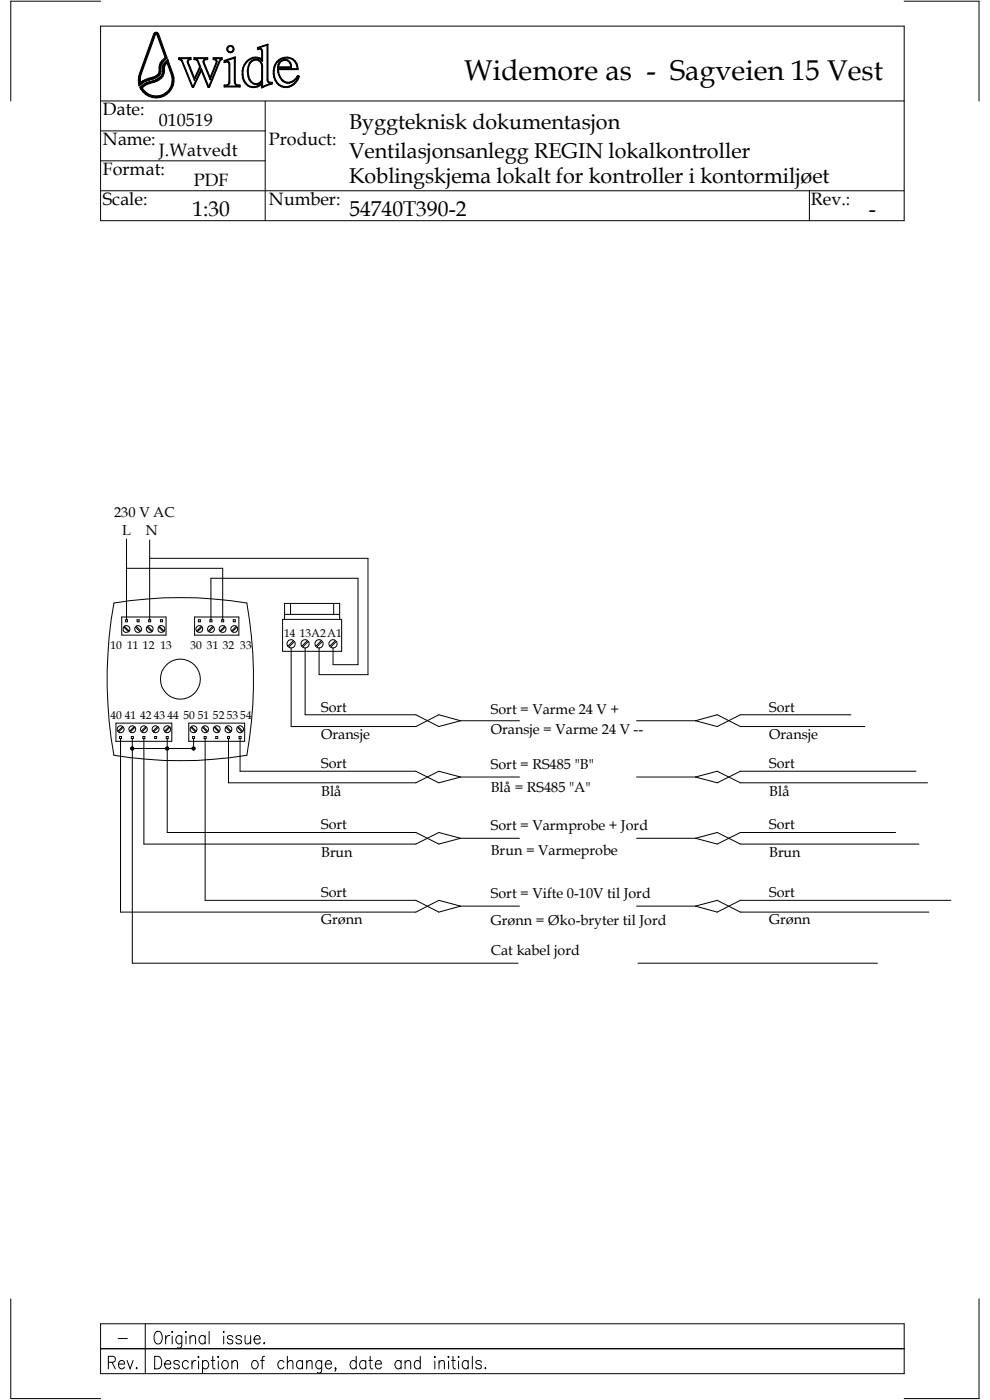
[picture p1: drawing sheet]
<svg xmlns="http://www.w3.org/2000/svg" width="210mm" height="297mm" viewBox="0 0 210 297" stroke-linecap="round" stroke-linejoin="round" font-family="sans-serif">
<g fill="none" stroke="#000" stroke-width=".21">
<path d="M21.3 5.5h170.5v41.3h-170.5zM21.3 .3h-19v21.1M191.8 .3h15.9v21.1M21.3 21.4h170.5M21.3 27.8h35M21.3 34.1h35M56.3 21.4v25.4M21.3 40.5h170.5M171.7 40.5v6.3M26.8 114.3v17.2M31.7 114.6v16.9M31.7 118.4h46.4v24.7h-10.4v-5.6"/>
<path d="M24.2 127.9a87.5 87.5 0 0 1 28.2 0 92.9 92.9 0 0 1 0 32.3 87.5 87.5 0 0 1-28.2 0 90.2 90.2 0 0 1 0-32.3zM25.8 130.9h9.4v3.8h-9.4zM26.2 133l1.1 1a.72 .72 0 0 1-1 0 .72 .72 0 0 1-.1-1zM26.4 132.8a.76 .76 0 0 1 .9 .1 .76 .76 0 0 1 .1 1zM26.6 131.5h.5v.4h-.5zM26.8 120.6h20.4v10.9M28.7 133l1 1a.72 .72 0 0 1-.9 0 .72 .72 0 0 1-.1-1zM28.9 132.8a.75 .75 0 0 1 .9 .1 .75 .75 0 0 1 .1 1zM29.1 131.5h.4v.4h-.4zM31.2 133l1 1a.74 .74 0 0 1-1 0 .74 .74 0 0 1 0-1zM31.3 132.8a.74 .74 0 0 1 1 .1 .74 .74 0 0 1 0 1zM31.5 131.5h.5v.4h-.5z"/>
<path d="M33.7 133l1 1a.72 .72 0 0 1-1 0 .72 .72 0 0 1 0-1zM33.8 132.8a.76 .76 0 0 1 1 .1 .76 .76 0 0 1 0 1zM34 131.5h.5v.4h-.5zM41.3 130.9h9.4v3.8h-9.4zM41.8 132.9l.6-.2 .3 .1-1 1.1-.1-.7zM42.1 131.5h.4v.4h-.4zM42.9 133a.72 .72 0 0 1-.1 1 .72 .72 0 0 1-.9 0zM44.2 132.9l.7-.2 .3 .1-1 1.1-.2-.3zM44.5 131.5h.5v.4h-.5zM44.7 131.5v-8.8h31.2v18.3h-5.2v-3.5M45.3 133a.72 .72 0 0 1 0 1 .72 .72 0 0 1-1 0zM46.7 132.9l.6-.2 .4 .1-1 1.1-.2-.3z"/>
<path d="M46.8 134l1-1a.74 .74 0 0 1 0 1 .74 .74 0 0 1-1 0zM47 131.5h.5v.4h-.5zM49.2 132.9l.6-.2 .3 .1-1 1.1-.1-.7zM49.5 131.5h.4v.4h-.4zM50.3 133a.72 .72 0 0 1-.1 1 .72 .72 0 0 1-.9 0zM59.9 131.4h12.6v6.8h-12.6zM60.4 131.4v-3.4h11.7v3.4M60.4 130.3h11.7M61.3 135.8l.7-.1 .3 .2-1.3 1.2a.88 .88 0 0 1 .3-1.3zM61.6 128v2.3M61.8 137.5v16.6h26.4l4.9-2.5 4.6 1.3M62.5 136.1a.88 .88 0 0 1-.1 1.1 .88 .88 0 0 1-1.1 .1z"/>
<path d="M64.2 135.8l.7-.1 .3 .2-1.2 1.2a.88 .88 0 0 1 .2-1.3zM64.7 137.5v14.1h23.5l4.9 2.5 4.6-1.2M65.4 136.1a.88 .88 0 0 1 0 1.1 .88 .88 0 0 1-1.2 .1zM67.2 135.8l.7-.1 .3 .2-1.2 1.2a.88 .88 0 0 1 .2-1.3zM68.4 136.1a.88 .88 0 0 1-.1 1.1 .88 .88 0 0 1-1.1 .1zM70.2 135.8l.7-.1 .3 .2-1.3 1.2a.85 .85 0 0 1 .3-1.3zM70.8 128v2.3M71.4 136.1a.88 .88 0 0 1-.1 1.1 .88 .88 0 0 1-1.2 .1zM24.6 153.4h11.8v3.9h-11.8zM25.1 154.2l.6-.2 .3 .1-1 1.1-.2-.4zM25.4 156.3h.4v.4h-.4zM25.6 156.7v36.8h62.6l4.9-2.5 4.6 1.2"/>
<path d="M26.2 154.3a.74 .74 0 0 1-.1 .9 .74 .74 0 0 1-1 .1zM27.6 154.2l.6-.2 .3 .1-1 1.1-.2-.7zM27.9 156.3h.4v.4h-.4zM28.1 156.7v47.6h81.8M28.7 154.3a.75 .75 0 0 1-.1 .9 .75 .75 0 0 1-1 .1zM30 154.2l.6-.2 .3 .1-1 1.1-.1-.4zM30.3 156.3h.4v.4h-.4zM30.5 156.7v22.4h57.7l4.9-2.5 4.6 1.2M31.1 154.3a.75 .75 0 0 1-.1 .9 .75 .75 0 0 1-.9 .1zM32.5 154.2l.6-.2 .3 .1-1 1.1-.1-.4zM32.8 156.3h.4v.4h-.4zM33.6 154.3a.76 .76 0 0 1-.1 .9 .76 .76 0 0 1-.9 .1z"/>
<path d="M35 154.2l.6-.2 .3 .1-1 1.1-.1-.7zM35.3 156.3h.4v.4h-.4zM35.5 156.7v19.9h52.7l4.9 2.5 4.6-1.3M36.1 154.3a.75 .75 0 0 1-.1 .9 .75 .75 0 0 1-.9 .1zM40 153.4h11.9v3.9h-11.9zM40.5 154.3l1 1a.74 .74 0 0 1-1-.1 .74 .74 0 0 1 0-.9zM40.6 154.1a.74 .74 0 0 1 1 .1 .74 .74 0 0 1 .1 1zM40.9 156.3h.4v.4h-.4zM41.1 156.7v2.1h-13M42.9 154.3l1 1a.75 .75 0 0 1-.9-.1 .75 .75 0 0 1-.1-.9zM43.1 154.1a.72 .72 0 0 1 .9 .1 .72 .72 0 0 1 .1 1zM43.3 156.3h.4v.4h-.4z"/>
<path d="M43.5 156.7v34.3h44.7l4.9 2.5 4.6-1.3M45.4 154.3l1 1a.76 .76 0 0 1-.9-.1 .76 .76 0 0 1-.1-.9zM45.6 154.1a.72 .72 0 0 1 .9 .1 .72 .72 0 0 1 .1 1zM45.8 156.3h.4v.4h-.4zM47.9 154.3l1 1a.74 .74 0 0 1-1-.1 .74 .74 0 0 1 0-.9zM48 154.1a.74 .74 0 0 1 1 .1 .74 .74 0 0 1 .1 1zM48.3 156.3h.4v.4h-.4zM48.5 156.7v9.4h39.7l4.9-2.5 4.6 1.2M50.3 154.3l1.1 1a.75 .75 0 0 1-1-.1 .75 .75 0 0 1-.1-.9zM50.5 154.1a.72 .72 0 0 1 1 .1 .72 .72 0 0 1 0 1zM50.7 156.3h.4v.4h-.4zM50.9 156.7v6.9h37.3l4.9 2.5 4.6-1.3"/>
<path d="M97.7 152.9h12.5M135 152.9h12.5M147.5 152.9l4.6-1.3 5 2.5h26.4M180.5 151.6h-23.4l-5 2.5-4.6-1.2M97.7 164.8h12.5M97.7 177.8h12.5M135 164.8h12.5M135 177.8h12.5M147.5 164.8l4.6-1.2 5 2.5h39.7M147.5 177.8l4.6-1.2 5 2.5h37.8M190 176.6h-32.9l-5 2.5-4.6-1.3M194.3 163.6h-37.2l-5 2.5-4.6-1.3"/>
<path d="M97.7 192.2h12.5M135 192.2h12.5M147.5 192.2l4.6-1.2 5 2.5h40M201.7 191h-44.6l-5 2.5-4.6-1.3M135.3 204.3h50.8M2.3 275.5v21.2h19M207.7 275.5v21.2h-15.9M21.3 280.8h170.5v10.6h-170.5zM21.3 286.1h170.5M23 289h1a.65 .65 0 0 0 .5-.6 .65 .65 0 0 0-.5-.7h-1v2.7M23.7 289l.8 1.4M25.1 284h1.9"/>
<path d="M25.1 289.4h1.3a.62 .62 0 0 0-.4-.8 .62 .62 0 0 0-.8 .4 .83 .83 0 0 0 0 1 .83 .83 0 0 0 1 .3l.2-.3M27 288.6l.6 1.8 .6-1.8M28.9 290.3l.1-.1 .1 .1-.1 .1zM30.8 280.8v10.6M32.8 287.7h.7a1.52 1.52 0 0 1 0 2.7h-.7zM33.1 282.6a.88 .88 0 0 1 .9 0 .88 .88 0 0 1 .4 .9 1.18 1.18 0 0 1-1.1 1.6 1.73 1.73 0 0 1-.2-2.5zM34.9 289.4h1.3v-.3a.61 .61 0 0 0-.5-.5 .61 .61 0 0 0-.6 .4 .78 .78 0 0 0 0 1.2 .78 .78 0 0 0 1.1-.2M35.1 283.3v1.8M36 283.3a.78 .78 0 0 0-.9 .8M36.5 282.4l.2 .2-.2 .1zM36.5 283.5v1.6M38.1 289a.64 .64 0 0 0-.6-.4 .64 .64 0 0 0-.6 .4l.3 .4 .7 .2 .2 .4a.64 .64 0 0 1-.6 .4 .64 .64 0 0 1-.6-.4"/>
<path d="M38.6 283.7a.61 .61 0 0 0-.6-.4 .61 .61 0 0 0-.6 .4 .82 .82 0 0 0 0 1 .82 .82 0 0 0 1 .3l.2-.3M38.6 283.3l-.1 2.4a.55 .55 0 0 1-.9 .2M39.3 282.6l.2-.2v.2v.1zM39.5 283.5v1.6M40 289a.64 .64 0 0 0-.6-.4 .64 .64 0 0 0-.6 .4 .83 .83 0 0 0 0 1 .83 .83 0 0 0 1 .3l.2-.3M40.3 283.8l.6-.5 .5 .2 .1 1.6M40.3 283.3v1.8M40.7 288.6v1.8M41.6 288.6a.77 .77 0 0 0-.9 .8M42 287.9l.1-.2 .1 .2-.1 .1zM42.1 288.8v1.6M43 288.6v2.7"/>
<path d="M43 289a.64 .64 0 0 1 .6-.4 .64 .64 0 0 1 .6 .4 .78 .78 0 0 1-.1 1.2 .78 .78 0 0 1-1.1-.2M43.5 283.3v1.8M43.5 283.7a.64 .64 0 0 0-.6-.4 .64 .64 0 0 0-.6 .4 .78 .78 0 0 0 .1 1.2 .78 .78 0 0 0 1.1-.2M44.4 282.4v2.7M44.8 288.6h.8M45.1 287.7v2.2l.1 .4 .4 .1M46.2 287.9l.1-.2 .1 .2-.1 .1zM46.3 288.8v1.6M47.4 288.8a.86 .86 0 0 1 1 .4 .86 .86 0 0 1-.3 1.1 .86 .86 0 0 1-1-.4 .86 .86 0 0 1 .3-1.1zM47.5 282.4l.1 .2-.1 .1zM47.5 283.5v1.6M49.2 289.1l.5-.5 .5 .2 .2 1.6"/>
<path d="M49.2 288.6v1.8M49.4 283.7a.64 .64 0 0 0-.6-.4 .64 .64 0 0 0-.6 .4 1.28 1.28 0 0 0 1.1 .7l.1 .3a.64 .64 0 0 1-.6 .4 .64 .64 0 0 1-.6-.4M51.2 283.7a.64 .64 0 0 0-.6-.4 .64 .64 0 0 0-.6 .4 1.27 1.27 0 0 0 1.1 .7l.1 .3a.64 .64 0 0 1-.6 .4 .64 .64 0 0 1-.6-.4M52 283.3l.1 1.7 .5 .1 .6-.5M53.2 283.3v1.8M53.7 288.8a.87 .87 0 0 1 1.1 .5 .87 .87 0 0 1-.6 1.1 .91 .91 0 0 1-.9-.6 .91 .91 0 0 1 .4-1zM53.9 284.1h1.3v-.3a.61 .61 0 0 0-.5-.5 .61 .61 0 0 0-.7 .4 .78 .78 0 0 0 .1 1.2 .78 .78 0 0 0 1.1-.2M55.3 288.6h.7M55.9 285l.1-.1 .1 .1-.1 .1zM56.1 287.7l-.4 .2-.1 .3v2.2M60.2 289a.64 .64 0 0 0-.6-.4 .64 .64 0 0 0-.5 .4 .78 .78 0 0 0 0 1.2 .78 .78 0 0 0 1.1-.2M61 289.1l.5-.5 .6 .2v1.6"/>
<path d="M61 287.7v2.7M64.2 288.6v1.8M64.2 289a.64 .64 0 0 0-.6-.4 .64 .64 0 0 0-.6 .4 .83 .83 0 0 0 0 1 .83 .83 0 0 0 1 .3l.2-.3M65.1 289.1l.5-.5 .5 .2 .1 1.6M65.1 288.6v1.8M68.2 289a.61 .61 0 0 0-.5-.4 .61 .61 0 0 0-.6 .4 .82 .82 0 0 0 0 1 .82 .82 0 0 0 .9 .3l.2-.3M68.2 288.6v2.4a.55 .55 0 0 1-.9 .2M69 289.4h1.3v-.3a.62 .62 0 0 0-.5-.5 .62 .62 0 0 0-.7 .4 .78 .78 0 0 0 .1 1.2 .78 .78 0 0 0 1.1-.2M71.2 290.3v.1l-.2-.1 .2-.1v.1l-.2 .6M75.6 287.7v2.7M75.6 289a.64 .64 0 0 0-.6-.4 .64 .64 0 0 0-.6 .4 .78 .78 0 0 0 0 1.2 .78 .78 0 0 0 1.2-.2M77.6 289a.64 .64 0 0 0-.6-.4 .64 .64 0 0 0-.6 .4 .78 .78 0 0 0 0 1.2 .78 .78 0 0 0 1.2-.2"/>
<path d="M77.6 288.6v1.8M78.2 288.6h.8M78.5 287.7v2.2l.2 .4 .4 .1M79.6 289.4h1.3a.62 .62 0 0 0-.4-.8 .62 .62 0 0 0-.8 .4 .83 .83 0 0 0 0 1 .83 .83 0 0 0 1 .3l.2-.3M85.1 288.6v1.8M85.1 289a.64 .64 0 0 0-.6-.4 .64 .64 0 0 0-.6 .4 .78 .78 0 0 0 0 1.2 .78 .78 0 0 0 1.2-.2M85.9 289.1l.6-.5 .5 .2 .1 1.6M85.9 288.6v1.8M89.2 287.7v2.7M89.2 289a.64 .64 0 0 0-.6-.4 .64 .64 0 0 0-.6 .4 .83 .83 0 0 0 0 1 .83 .83 0 0 0 .9 .3l.3-.3M92.2 287.7l.2 .2-.2 .1zM92.2 288.8v1.6"/>
<path d="M93.1 289.1l.5-.5 .6 .2 .1 1.6M93.1 288.6v1.8M95.2 287.7v.3l-.2-.1zM95.2 288.8v1.6M95.8 288.6h.8M96.1 287.7v2.2l.1 .4 .4 .1M97.3 287.7l.1 .2-.1 .1zM97.3 288.8v1.6M99.3 288.6v1.8M99.3 289a.61 .61 0 0 0-.6-.4 .61 .61 0 0 0-.5 .4 .82 .82 0 0 0 0 1 .82 .82 0 0 0 .9 .3l.2-.3M100.2 287.7v2.7M102.1 289a.64 .64 0 0 0-.6-.4 .64 .64 0 0 0-.6 .4l.4 .4 .5 .1a.51 .51 0 0 1 .2 .8 .73 .73 0 0 1-1.1-.3"/>
<path d="M103 290.2l.1 .1-.1 .1z"/>
<circle cx="38.3" cy="144.1" r="4.2"/>
</g>
<g fill="#000" stroke="#000" stroke-width=".21">
<path d="M37.9 12.2l.2 .2-.2 .3zM40.5 12.2v.5l-.2-.3zM41.1 12.2l.3 .2-.3 .3zM43.9 12.4l.2-.2v.5zM45.4 12.4v.3h-.2zM45.2 12.2l.2 .2-.2 .3zM47.5 12.8l.3 .2-.3 .3zM47.5 18l.3 .2-.3 .3zM50.7 18.2l.2-.2v.5zM55.7 18.3l.1 .2-.3 .2zM57.5 17.7l.2-.3v.4zM58.9 14.6l.2 .2h-.2z"/>
<path d="M29.4 16.3l.4 .1v.6h-.5z" fill-rule="evenodd"/>
<path d="M29.3 17h.5v.6l-.4 .1z" fill-rule="evenodd"/>
<path d="M29.5 15.7l.4 .1-.1 .6-.4-.1z" fill-rule="evenodd"/>
<path d="M29.7 17.5l.3 .4-.5 .3z" fill-rule="evenodd"/>
<path d="M29.4 17.7l.4-.1v-.1l-.3 .7z" fill-rule="evenodd"/>
<path d="M29.9 18.3l.6-.4 .2 .3-.5 .4z" fill-rule="evenodd"/>
<path d="M32.6 7.2l.4 .2-3.1 8.4-.4-.1z" fill-rule="evenodd"/>
<path d="M29.7 18.5l.5 .2-.4 .2z" fill-rule="evenodd"/>
<path d="M29.7 18.5l.2-.2 .3 .3z" fill-rule="evenodd"/>
<path d="M29.7 17.5l.6-.4 .2 .4-.5 .4z" fill-rule="evenodd"/>
<path d="M29.8 18.9l.4-.2 .4 .5-.3 .3z" fill-rule="evenodd"/>
<path d="M30.5 17.9l.6-.4 .1 .4-.5 .3z" fill-rule="evenodd"/>
<path d="M30.3 17.1l.6-.3 .1 .4-.5 .3z" fill-rule="evenodd"/>
<path d="M31.1 17.5l.6-.2 .1 .4-.6 .2z" fill-rule="evenodd"/>
<path d="M30.9 16.8l.6-.2 .1 .4-.6 .2z" fill-rule="evenodd"/>
<path d="M31.7 17.3l.9-.2 .2 .3-1 .3z" fill-rule="evenodd"/>
<path d="M31.5 16.6l1-.3 .1 .5-1 .2z" fill-rule="evenodd"/>
<path d="M32.8 6.9l.3 .4-.1 .1-.4-.2z" fill-rule="evenodd"/>
<path d="M32.6 17.1l.5-.3 .2 .4-.5 .2z" fill-rule="evenodd"/>
<path d="M32.8 6.9l.3-.1v.4z" fill-rule="evenodd"/>
<path d="M33.1 6.8l.3 .1-.2 .4z" fill-rule="evenodd"/>
<path d="M32.5 16.3l.5-.2 .2 .4-.6 .3z" fill-rule="evenodd"/>
<path d="M33.3 7.4l.4-.2 1.8 5.1-.5-.1z" fill-rule="evenodd"/>
<path d="M33.1 16.8l.5-.2 .2 .3-.5 .3z" fill-rule="evenodd"/>
<path d="M33.4 6.9l.3 .3-.4 .2z" fill-rule="evenodd"/>
<path d="M33.7 14.3h.5v.9h-.5z" fill-rule="evenodd"/>
<path d="M33 16.1l.5-.4 .3 .3-.6 .5z" fill-rule="evenodd"/>
<path d="M33.6 16.6l.4-.3 .3 .3-.5 .3z" fill-rule="evenodd"/>
<path d="M33.8 13.8l.4 .1v.4h-.5z" fill-rule="evenodd"/>
<path d="M34 13.3l.4 .2-.2 .4-.4-.1z" fill-rule="evenodd"/>
<path d="M33.7 15.5l.4 .1-.3 .4-.3-.3z" fill-rule="evenodd"/>
<path d="M33.7 15.2h.5l-.1 .4-.4-.1z" fill-rule="evenodd"/>
<path d="M34.2 16l.4 .2-.3 .4-.3-.3z" fill-rule="evenodd"/>
<path d="M34.3 12.9l.3 .3-.2 .3-.4-.2z" fill-rule="evenodd"/>
<path d="M34.5 13.8l.5 .2-.1 .3h-.4z" fill-rule="evenodd"/>
<path d="M34.8 13.4l.3 .3-.1 .3-.5-.2z" fill-rule="evenodd"/>
<path d="M34.4 15.6l.4 .1-.2 .5-.4-.2z" fill-rule="evenodd"/>
<path d="M34.5 15.2h.4l-.1 .5-.4-.1z" fill-rule="evenodd"/>
<path d="M34.5 14.3h.4v.9h-.4z" fill-rule="evenodd"/>
<path d="M34.3 12.9l.7-.7 .5 .1-.9 .9z" fill-rule="evenodd"/>
<path d="M34.8 13.4l.8-.8-.2 .8-.3 .3z" fill-rule="evenodd"/>
<path d="M35.6 12.6l1.1 3.1-.4 .1-.9-2.4z" fill-rule="evenodd"/>
<path d="M35.1 19.7l.6-.5 .3 .3-.6 .5z" fill-rule="evenodd"/>
<path d="M36.1 18.6l.3 .2-.4 .7-.3-.3z" fill-rule="evenodd"/>
<path d="M36.3 15.8l.4-.1 .2 .8-.4 .1z" fill-rule="evenodd"/>
<path d="M36.4 17.9l.4 .2-.4 .7-.3-.2z" fill-rule="evenodd"/>
<path d="M36.5 16.6l.4-.1v.8l-.4-.1z" fill-rule="evenodd"/>
<path d="M36.5 17.2l.4 .1-.1 .8-.4-.2z" fill-rule="evenodd"/>
<path d="M38.1 12.4v.3h-.2z" fill-rule="evenodd"/>
<path d="M37.9 12.2h2.6l-.2 .2h-2.2z" fill-rule="evenodd"/>
<path d="M38.1 12.4l.2 .1-.1 .2h-.1z" fill-rule="evenodd"/>
<path d="M38.3 12.5l.3 .2-.2 .1-.2-.1z" fill-rule="evenodd"/>
<path d="M38.4 12.8l.2-.1 .1 .2-.2 .1z" fill-rule="evenodd"/>
<path d="M39.7 13h.2l.1 .3h-.2z" fill-rule="evenodd"/>
<path d="M39.8 13.3h.2l1.3 3.2-.1 .6z" fill-rule="evenodd"/>
<path d="M39.8 12.7l.2 .2-.3 .1z" fill-rule="evenodd"/>
<path d="M39.8 12.7l.2-.2v.4z" fill-rule="evenodd"/>
<path d="M40.3 12.4l.2 .3h-.2z" fill-rule="evenodd"/>
<path d="M40 12.5l.3-.1v.3h-.2z" fill-rule="evenodd"/>
<path d="M40.7 18.4h.2v.1z" fill-rule="evenodd"/>
<path d="M38.5 13l.2-.1 2.2 5.4-.2 .1z" fill-rule="evenodd"/>
<path d="M40.9 18.4l.1 .1h-.1z" fill-rule="evenodd"/>
<path d="M40.9 18.3l.2 .2h-.1z" fill-rule="evenodd"/>
<path d="M42.3 14.2h.3l-1.4 2.9 .1-.6z" fill-rule="evenodd"/>
<path d="M41.3 12.4v.3h-.2z" fill-rule="evenodd"/>
<path d="M41.1 12.2h3l-.2 .2h-2.5z" fill-rule="evenodd"/>
<path d="M41.3 12.4l.4 .1-.1 .2h-.3z" fill-rule="evenodd"/>
<path d="M41.7 12.5l.2 .2-.1 .2-.2-.2z" fill-rule="evenodd"/>
<path d="M41.9 12.7l.2 .3h-.2l-.1-.1z" fill-rule="evenodd"/>
<path d="M41.9 13h.2l.5 1.2h-.3z" fill-rule="evenodd"/>
<path d="M42.7 14.5v.6l-1.6 3.4-.2-.2z" fill-rule="evenodd"/>
<path d="M43.1 13h.2v.3h-.2z" fill-rule="evenodd"/>
<path d="M43.1 13.3h.2l1.3 3.1v.5z" fill-rule="evenodd"/>
<path d="M43.2 12.7l.1 .2-.2 .1z" fill-rule="evenodd"/>
<path d="M43.2 12.7l.2-.2 .1 .2-.2 .2z" fill-rule="evenodd"/>
<path d="M43.4 12.5l.3-.1v.3h-.2z" fill-rule="evenodd"/>
<path d="M43.7 12.4l.4 .3h-.4z" fill-rule="evenodd"/>
<path d="M44.1 18.4l.2-.1-.1 .2z" fill-rule="evenodd"/>
<path d="M44.3 18.4v.2l-.1-.1z" fill-rule="evenodd"/>
<path d="M42.7 14.5l1.6 3.8-.2 .1-1.4-3.3z" fill-rule="evenodd"/>
<path d="M44.3 18.4l.1 .1-.1 .1z" fill-rule="evenodd"/>
<path d="M44.3 18.3l.2 .1-.1 .1z" fill-rule="evenodd"/>
<path d="M45.8 13.3h.2l-1.4 3.6v-.5z" fill-rule="evenodd"/>
<path d="M45.2 12.2h1.9l-.2 .2h-1.5z" fill-rule="evenodd"/>
<path d="M45.4 12.4l.3 .1-.1 .2h-.2z" fill-rule="evenodd"/>
<path d="M45.7 12.5l.3 .2-.2 .2-.2-.2z" fill-rule="evenodd"/>
<path d="M45.8 13h.3l-.1 .3z" fill-rule="evenodd"/>
<path d="M45.8 12.9l.2-.2 .1 .3h-.3z" fill-rule="evenodd"/>
<path d="M46.5 12.9l.2 .1-2.2 5.4-.2-.1z" fill-rule="evenodd"/>
<path d="M46.7 12.7l.1 .1-.1 .2-.2-.1z" fill-rule="evenodd"/>
<path d="M46.7 12.7l.2-.2v.2z" fill-rule="evenodd"/>
<path d="M46.9 12.4l.2-.2v.5z" fill-rule="evenodd"/>
<path d="M46.9 12.5l.2 .2h-.2z" fill-rule="evenodd"/>
<path d="M47.5 12.8l2.4-.7-.2 .3-1.9 .6z" fill-rule="evenodd"/>
<path d="M47.5 18h.5v.2z" fill-rule="evenodd"/>
<path d="M47.8 13h.2v.2l-.5 .1z" fill-rule="evenodd"/>
<path d="M48 18h.2l.1 .2h-.3z" fill-rule="evenodd"/>
<path d="M48.1 10.5h.2l.1 .3-.1 .1z" fill-rule="evenodd"/>
<path d="M48.1 10.2h.2v.3h-.2z" fill-rule="evenodd"/>
<path d="M48 13h.3l-.1 .2h-.2z" fill-rule="evenodd"/>
<path d="M48.2 18l.2-.1 .1 .1-.2 .2z" fill-rule="evenodd"/>
<path d="M48.3 10.9l.1-.1 .2 .1-.1 .2z" fill-rule="evenodd"/>
<path d="M48.3 9.9l.2 .1-.2 .2h-.2z" fill-rule="evenodd"/>
<path d="M48.3 13l.2 .1-.1 .2-.2-.1z" fill-rule="evenodd"/>
<path d="M48.5 17.7h.2l-.2 .3-.1-.1z" fill-rule="evenodd"/>
<path d="M48.6 10.9l.3 .1v.2l-.4-.1z" fill-rule="evenodd"/>
<path d="M48.3 9.9l.3-.2 .1 .2-.2 .1z" fill-rule="evenodd"/>
<path d="M48.5 13.1l.2 .2-.2 .1-.1-.1z" fill-rule="evenodd"/>
<path d="M48.6 17.4h.2l-.1 .3h-.2z" fill-rule="evenodd"/>
<path d="M48.6 13.6h.2v3.8h-.2z" fill-rule="evenodd"/>
<path d="M48.5 13.4l.2-.1 .1 .3h-.2z" fill-rule="evenodd"/>
<path d="M48.9 11l.1 .2h-.1z" fill-rule="evenodd"/>
<path d="M49 11l.2-.1 .2 .1-.4 .2z" fill-rule="evenodd"/>
<path d="M48.6 9.7h.4v.2h-.3z" fill-rule="evenodd"/>
<path d="M49.4 10.7l.2 .1-.2 .2-.2-.1z" fill-rule="evenodd"/>
<path d="M49 9.7l.4 .1-.2 .1h-.2z" fill-rule="evenodd"/>
<path d="M49.4 10.4h.3l-.1 .4-.2-.1z" fill-rule="evenodd"/>
<path d="M49.4 9.8l.2 .2-.2 .2-.2-.3z" fill-rule="evenodd"/>
<path d="M49.4 10.2l.2-.2 .1 .4h-.3z" fill-rule="evenodd"/>
<path d="M49.9 12.1v5.3h-.2v-5z" fill-rule="evenodd"/>
<path d="M49.7 17.4h.2l.1 .3h-.3z" fill-rule="evenodd"/>
<path d="M49.7 17.7h.3l.1 .2-.1 .1z" fill-rule="evenodd"/>
<path d="M50.1 17.9l.2 .1-.1 .2-.2-.2z" fill-rule="evenodd"/>
<path d="M50.3 18h.2v.2h-.3z" fill-rule="evenodd"/>
<path d="M50.5 18h.4l-.2 .2h-.2z" fill-rule="evenodd"/>
<path d="M47.5 18.5l.3-.3h2.9l.2 .3z" fill-rule="evenodd"/>
<path d="M51.4 15.1h.2v.7h-.2z" fill-rule="evenodd"/>
<path d="M51.5 14.3l.2 .1-.1 .7h-.2z" fill-rule="evenodd"/>
<path d="M51.4 15.8h.2v.7h-.2z" fill-rule="evenodd"/>
<path d="M51.8 13.6l.2 .1-.3 .7-.2-.1z" fill-rule="evenodd"/>
<path d="M51.4 16.5h.2l.3 .6h-.3z" fill-rule="evenodd"/>
<path d="M52.3 13l.2 .1-.5 .6-.2-.1z" fill-rule="evenodd"/>
<path d="M51.6 17.1h.3l.3 .5-.2 .1z" fill-rule="evenodd"/>
<path d="M52.3 13l.4-.4 .1 .2-.3 .3z" fill-rule="evenodd"/>
<path d="M52.6 14.1h.2l-.1 .8h-.2z" fill-rule="evenodd"/>
<path d="M52 17.7l.2-.1 .4 .4-.1 .2z" fill-rule="evenodd"/>
<path d="M52.5 14.9h.2v.7h-.2z" fill-rule="evenodd"/>
<path d="M52.5 15.6h.2l.1 .7-.2 .1z" fill-rule="evenodd"/>
<path d="M52.9 13.4l.2 .1-.3 .6h-.2z" fill-rule="evenodd"/>
<path d="M52.7 12.6l.5-.2 .1 .1-.5 .3z" fill-rule="evenodd"/>
<path d="M52.6 16.4l.2-.1 .2 .5-.2 .1z" fill-rule="evenodd"/>
<path d="M53.1 13l.2 .2-.2 .3-.2-.2z" fill-rule="evenodd"/>
<path d="M52.6 18l.4 .3v.2l-.5-.3z" fill-rule="evenodd"/>
<path d="M53.1 13l.4-.2 .1 .2-.3 .2z" fill-rule="evenodd"/>
<path d="M53.2 12.4l.5-.3 .1 .3-.5 .1z" fill-rule="evenodd"/>
<path d="M52.8 16.9l.2-.1 .3 .5-.1 .1z" fill-rule="evenodd"/>
<path d="M53.5 12.8l.3-.2 .1 .2-.3 .2z" fill-rule="evenodd"/>
<path d="M53 18.3l.6 .1-.1 .2-.5-.1z" fill-rule="evenodd"/>
<path d="M53.2 17.4l.1-.1 .5 .3-.2 .2z" fill-rule="evenodd"/>
<path d="M53.7 12.1h.6v.2l-.5 .1z" fill-rule="evenodd"/>
<path d="M53.8 12.6l.4-.1 .1 .2-.4 .1z" fill-rule="evenodd"/>
<path d="M53.6 18.4h.5v.2h-.6z" fill-rule="evenodd"/>
<path d="M53.8 17.6l.3 .1v.2l-.5-.1z" fill-rule="evenodd"/>
<path d="M54.2 12.1h.5v.3l-.4-.1z" fill-rule="evenodd"/>
<path d="M54.3 12.5l.4 .1v.2l-.4-.1z" fill-rule="evenodd"/>
<path d="M54.1 17.7h.4v.2h-.4z" fill-rule="evenodd"/>
<path d="M54.1 18.4l.4-.2 .1 .3-.5 .1z" fill-rule="evenodd"/>
<path d="M54.7 12.1l.4 .2-.1 .2-.3-.1z" fill-rule="evenodd"/>
<path d="M54.7 12.6l.4 .2-.1 .2-.3-.2z" fill-rule="evenodd"/>
<path d="M54.6 10.1l.2 .1-.2 .3z" fill-rule="evenodd"/>
<path d="M54.6 10.1l2.3-.7-.3 .2-1.8 .6z" fill-rule="evenodd"/>
<path d="M54.8 10.2l.1 .2-.3 .1z" fill-rule="evenodd"/>
<path d="M54.5 17.7l.4-.1v.2l-.4 .1z" fill-rule="evenodd"/>
<path d="M55.1 12.3l.4 .2-.1 .2-.4-.2z" fill-rule="evenodd"/>
<path d="M54.5 18.2l.5-.2 .1 .2-.5 .3z" fill-rule="evenodd"/>
<path d="M55.1 12.8l.3 .3-.2 .2-.2-.3z" fill-rule="evenodd"/>
<path d="M54.9 10.2h.3v.2h-.3z" fill-rule="evenodd"/>
<path d="M54.9 17.6l.3-.2 .1 .2-.4 .2z" fill-rule="evenodd"/>
<path d="M55.5 12.5l.2 .5-.3-.3z" fill-rule="evenodd"/>
<path d="M55.2 13.3l.2-.2 .2 .4-.2 .1z" fill-rule="evenodd"/>
<path d="M55.2 10.2l.3 .1-.2 .2-.1-.1z" fill-rule="evenodd"/>
<path d="M55.5 14h.2v.1z" fill-rule="evenodd"/>
<path d="M55.5 14.1h.2v2.9l-.2-.1z" fill-rule="evenodd"/>
<path d="M55.5 16.9l.2 .1-.1 .2-.2-.1z" fill-rule="evenodd"/>
<path d="M55 18l.4-.3 .1 .1-.4 .4z" fill-rule="evenodd"/>
<path d="M55.5 10.3l.1 .3-.1 .1-.2-.2z" fill-rule="evenodd"/>
<path d="M55.4 13.6l.2-.1 .1 .5h-.2z" fill-rule="evenodd"/>
<path d="M55.4 17.1l.2 .1-.3 .4-.1-.2z" fill-rule="evenodd"/>
<path d="M55.5 10.8h.2v2.2l-.2-.5z" fill-rule="evenodd"/>
<path d="M55.5 10.7l.1-.1 .1 .2h-.2z" fill-rule="evenodd"/>
<path d="M55.7 17.3v1l-.2 .4v-.8z" fill-rule="evenodd"/>
<path d="M55.7 17.3l-.2 .6-.1-.2z" fill-rule="evenodd"/>
<path d="M55.7 18.3l.9-.3v.2l-.8 .3z" fill-rule="evenodd"/>
<path d="M56.9 9.4v7.6h-.3v-7.4z" fill-rule="evenodd"/>
<path d="M56.6 17h.3v.2l-.2 .1z" fill-rule="evenodd"/>
<path d="M56.7 17.3l.4 .1-.2 .2z" fill-rule="evenodd"/>
<path d="M57.1 17.4h.2v.3l-.4-.1z" fill-rule="evenodd"/>
<path d="M57.3 17.4h.4l-.2 .3h-.2z" fill-rule="evenodd"/>
<path d="M56.6 18l.9-.3v.2l-.9 .3z" fill-rule="evenodd"/>
<path d="M57.5 17.7l.2 .1-.2 .1z" fill-rule="evenodd"/>
<path d="M58 14.9l.2 .1v.7h-.2z" fill-rule="evenodd"/>
<path d="M58 15.7h.2l.1 .7h-.2z" fill-rule="evenodd"/>
<path d="M58.1 16.4h.2l.2 .6-.2 .1z" fill-rule="evenodd"/>
<path d="M58.1 14.2l.2 .1-.1 .7-.2-.1z" fill-rule="evenodd"/>
<path d="M58.3 13.6l.2 .1-.2 .6h-.2z" fill-rule="evenodd"/>
<path d="M58.3 17.1l.2-.1 .4 .6-.1 .1z" fill-rule="evenodd"/>
<path d="M58.7 13.1l.1 .1-.3 .5-.2-.1z" fill-rule="evenodd"/>
<path d="M58.8 17.7l.1-.1 .4 .3-.1 .2z" fill-rule="evenodd"/>
<path d="M58.9 14.1l.2 .1-.2 .2z" fill-rule="evenodd"/>
<path d="M58.9 14.4l.2-.2h2.5l.2 .2z" fill-rule="evenodd"/>
<path d="M58.9 14.8h.2v.5l-.2 .1z" fill-rule="evenodd"/>
<path d="M59 13.7l.2 .1-.1 .4-.2-.1z" fill-rule="evenodd"/>
<path d="M58.9 15.4l.2-.1 .2 .6h-.2z" fill-rule="evenodd"/>
<path d="M58.9 14.6h4.1l.2 .2h-4.1z" fill-rule="evenodd"/>
<path d="M59.1 13.3l.3 .2-.2 .3-.2-.1z" fill-rule="evenodd"/>
<path d="M58.7 13.1l.5-.5 .1 .2-.5 .4z" fill-rule="evenodd"/>
<path d="M59.3 17.9l.5 .3-.1 .2-.5-.3z" fill-rule="evenodd"/>
<path d="M59.1 15.9h.2l.2 .4-.1 .2z" fill-rule="evenodd"/>
<path d="M59.4 13l.2 .1-.2 .4-.3-.2z" fill-rule="evenodd"/>
<path d="M59.4 16.5l.1-.2 .3 .5-.1 .1z" fill-rule="evenodd"/>
<path d="M59.8 18.2l.4 .1v.2l-.5-.1z" fill-rule="evenodd"/>
<path d="M59.2 12.6l.5-.3 .1 .2-.5 .3z" fill-rule="evenodd"/>
<path d="M59.4 13l.4-.3 .1 .3-.3 .1z" fill-rule="evenodd"/>
<path d="M59.6 16.9l.2-.1 .4 .3-.2 .2z" fill-rule="evenodd"/>
<path d="M60.2 18.3l.5 .1 .1 .2-.6-.1z" fill-rule="evenodd"/>
<path d="M59.8 12.7l.4-.1v.2l-.3 .2z" fill-rule="evenodd"/>
<path d="M59.7 12.3l.7-.2v.3l-.6 .1z" fill-rule="evenodd"/>
<path d="M60.2 17.1l.3 .2-.1 .2-.4-.2z" fill-rule="evenodd"/>
<path d="M60.2 12.6h.4v.2h-.4z" fill-rule="evenodd"/>
<path d="M60.7 18.4l.6-.1v.2l-.5 .1z" fill-rule="evenodd"/>
<path d="M60.5 17.3l.4 .1v.3l-.5-.2z" fill-rule="evenodd"/>
<path d="M60.4 12.1h.6v.2l-.6 .1z" fill-rule="evenodd"/>
<path d="M60.6 12.6l.4 .1v.2l-.4-.1z" fill-rule="evenodd"/>
<path d="M61.3 18.3l.5-.2v.1l-.5 .3z" fill-rule="evenodd"/>
<path d="M60.9 17.4h.4l.1 .3h-.5z" fill-rule="evenodd"/>
<path d="M61 12.7l.4 .3-.1 .1-.3-.2z" fill-rule="evenodd"/>
<path d="M61 12.1l.7 .2-.1 .1-.6-.1z" fill-rule="evenodd"/>
<path d="M61.3 13.1l.1-.1 .3 .3-.2 .2z" fill-rule="evenodd"/>
<path d="M61.5 13.5l.2-.2 .1 .5h-.2z" fill-rule="evenodd"/>
<path d="M61.8 18.1l.4-.3 .2 .1-.6 .4z" fill-rule="evenodd"/>
<path d="M61.3 17.4l.5-.1v.2l-.4 .2z" fill-rule="evenodd"/>
<path d="M61.6 14.2h.2v.2z" fill-rule="evenodd"/>
<path d="M61.6 13.8h.2v.4h-.2z" fill-rule="evenodd"/>
<path d="M61.7 12.3l.5 .2-.1 .2-.5-.3z" fill-rule="evenodd"/>
<path d="M62.2 17.8l.4-.4 .2 .1-.4 .4z" fill-rule="evenodd"/>
<path d="M61.8 17.3l.4-.2 .2 .1-.6 .3z" fill-rule="evenodd"/>
<path d="M62.2 12.5l.5 .5-.2 .1-.4-.4z" fill-rule="evenodd"/>
<path d="M62.9 16.9l.3 .2-.4 .4-.2-.1z" fill-rule="evenodd"/>
<path d="M62.2 17.1l.5-.4 .1 .1-.4 .4z" fill-rule="evenodd"/>
<path d="M62.5 13.1l.2-.1 .3 .5h-.2z" fill-rule="evenodd"/>
<path d="M63.1 16l.1 .3-.2-.1z" fill-rule="evenodd"/>
<path d="M62.8 13.5h.2l.2 .5-.3 .1z" fill-rule="evenodd"/>
<path d="M63.2 16.4l.2 .1-.2 .6-.3-.2z" fill-rule="evenodd"/>
<path d="M63 16.2l.2 .1-.4 .5-.1-.1z" fill-rule="evenodd"/>
<path d="M63 14.6h.2v.2z" fill-rule="evenodd"/>
<path d="M62.9 14.1l.3-.1v.6h-.2z" fill-rule="evenodd"/>
<path d="M63.2 16.3l.3-.1-.1 .3-.2-.1z" fill-rule="evenodd"/>
<path d="M63.1 16l.4 .2-.3 .1z" fill-rule="evenodd"/>
<path d="M30.3 19.5l.3-.3 .6 .5-.3 .4z" fill-rule="evenodd"/>
<path d="M31.2 19.7l.5 .4-.1 .3-.7-.3z" fill-rule="evenodd"/>
<path d="M31.7 20.1l.7 .2-.1 .4-.7-.3z" fill-rule="evenodd"/>
<path d="M32.4 20.3l.7 .1v.4l-.8-.1z" fill-rule="evenodd"/>
<path d="M33.1 20.4l.8-.1 .1 .4-.9 .1z" fill-rule="evenodd"/>
<path d="M33.9 20.3l.6-.2 .2 .3-.7 .3z" fill-rule="evenodd"/>
<path d="M34.5 20.1l.6-.4 .3 .3-.7 .4z" fill-rule="evenodd"/>
<path d="M27.7 158.8h.4l-.3 .2z" fill-rule="evenodd"/>
<path d="M28.1 158.8v.3l-.3-.1z" fill-rule="evenodd"/>
<path d="M27.8 158.5l.3 .3h-.4z" fill-rule="evenodd"/>
<path d="M28.1 158.8l.2 .2-.2 .1z" fill-rule="evenodd"/>
<path d="M27.8 158.5h.3v.3z" fill-rule="evenodd"/>
<path d="M28.1 158.8h.3l-.1 .2z" fill-rule="evenodd"/>
<path d="M28.1 158.5h.2l-.2 .3z" fill-rule="evenodd"/>
<path d="M28.1 158.8l.2-.3 .1 .3z" fill-rule="evenodd"/>
<path d="M35.1 158.8h.4l-.3 .2z" fill-rule="evenodd"/>
<path d="M35.5 158.8v.3l-.3-.1z" fill-rule="evenodd"/>
<path d="M35.2 158.5l.3 .3h-.4z" fill-rule="evenodd"/>
<path d="M35.5 158.8l.2 .2-.2 .1z" fill-rule="evenodd"/>
<path d="M35.2 158.5h.3v.3z" fill-rule="evenodd"/>
<path d="M35.5 158.8h.3l-.1 .2z" fill-rule="evenodd"/>
<path d="M35.5 158.5h.2l-.2 .3z" fill-rule="evenodd"/>
<path d="M35.5 158.8l.2-.3 .1 .3z" fill-rule="evenodd"/>
<path d="M40.7 158.8h.3l-.2 .2z" fill-rule="evenodd"/>
<path d="M41 158.8l.1 .3-.3-.1z" fill-rule="evenodd"/>
<path d="M40.8 158.5l.2 .3h-.3z" fill-rule="evenodd"/>
<path d="M41.1 158.8l.2 .2-.2 .1z" fill-rule="evenodd"/>
<path d="M40.8 158.5h.3v.3z" fill-rule="evenodd"/>
<path d="M41.1 158.8h.3l-.1 .2z" fill-rule="evenodd"/>
<path d="M41.1 158.5h.2l-.2 .3z" fill-rule="evenodd"/>
<path d="M41.1 158.8l.2-.3 .1 .3z" fill-rule="evenodd"/>
</g>
<text font-size="6.1" x="98.5" y="17.1">Widemore as - Sagveien 15 Vest</text>
<g font-size="4.6">
<text x="74" y="27.3">Byggteknisk dokumentasjon</text>
<text x="74" y="33.6">Ventilasjonsanlegg REGIN lokalkontroller</text>
<text x="74" y="38.9">Koblingskjema lokalt for kontroller i kontormiljøet</text>
<text x="40.8" y="45.8">1:30</text>
<text x="74.1" y="45.8">54740T390-2</text>
<text x="184.3" y="45.8">-</text>
</g>
<g font-size="3.8">
<text x="21.8" y="24.3">Date:</text>
<text x="33.7" y="26.7">010519</text>
<text x="21.8" y="30.7">Name:</text>
<text x="33.7" y="33.1">J.Watvedt</text>
<text x="57.1" y="30.7">Product:</text>
<text x="21.8" y="37.1">Format:</text>
<text x="41.1" y="39.4">PDF</text>
<text x="21.8" y="43.4">Scale:</text>
<text x="57.1" y="43.5">Number:</text>
<text x="172" y="43.5">Rev.:</text>
</g>
<g font-size="3">
<text x="24.2" y="109.7">230 V AC</text>
<text x="26" y="113.5">L</text>
<text x="30.9" y="113.5">N</text>
<text x="68.2" y="151">Sort</text>
<text x="104.1" y="155.7">Oransje = Varme 24 V --</text>
<text x="104.1" y="151.5">Sort = Varme 24 V +</text>
<text x="163.2" y="151">Sort</text>
<text x="68.2" y="156.8">Oransje</text>
<text x="163.2" y="156.8">Oransje</text>
<text x="68.2" y="162.9">Sort</text>
<text x="104.1" y="163.2">Sort = RS485 &quot;B&quot;</text>
<text x="163.2" y="162.9">Sort</text>
<text x="68.2" y="168.8">Blå</text>
<text x="104.1" y="168.1">Blå = RS485 &quot;A&quot;</text>
<text x="163.2" y="168.8">Blå</text>
<text x="68.2" y="175.9">Sort</text>
<text x="104.1" y="176.2">Sort = Varmprobe + Jord</text>
<text x="163.2" y="175.9">Sort</text>
<text x="68.2" y="181.8">Brun</text>
<text x="104.1" y="181.4">Brun = Varmeprobe</text>
<text x="163.2" y="181.8">Brun</text>
<text x="68.2" y="190.2">Sort</text>
<text x="104.1" y="190.6">Sort = Vifte 0-10V til Jord</text>
<text x="163.2" y="190.2">Sort</text>
<text x="68.2" y="196.1">Grønn</text>
<text x="104.1" y="196.2">Grønn = Øko-bryter til Jord</text>
<text x="163.2" y="196.1">Grønn</text>
<text x="104.1" y="202.5">Cat kabel jord</text>
</g>
<g font-size="2.4">
<text x="23.5" y="137.8">10 11 12 13</text>
<text x="40.4" y="137.8">30 31 32 33</text>
<text x="60.3" y="135">14 13A2A1</text>
<text x="23.4" y="152.5">40</text>
<text x="26.5" y="152.5">41 42 43 44</text>
<text x="38.9" y="152.5">50</text>
<text x="42" y="152.5">51 52 53 54</text>
</g>
</svg>
